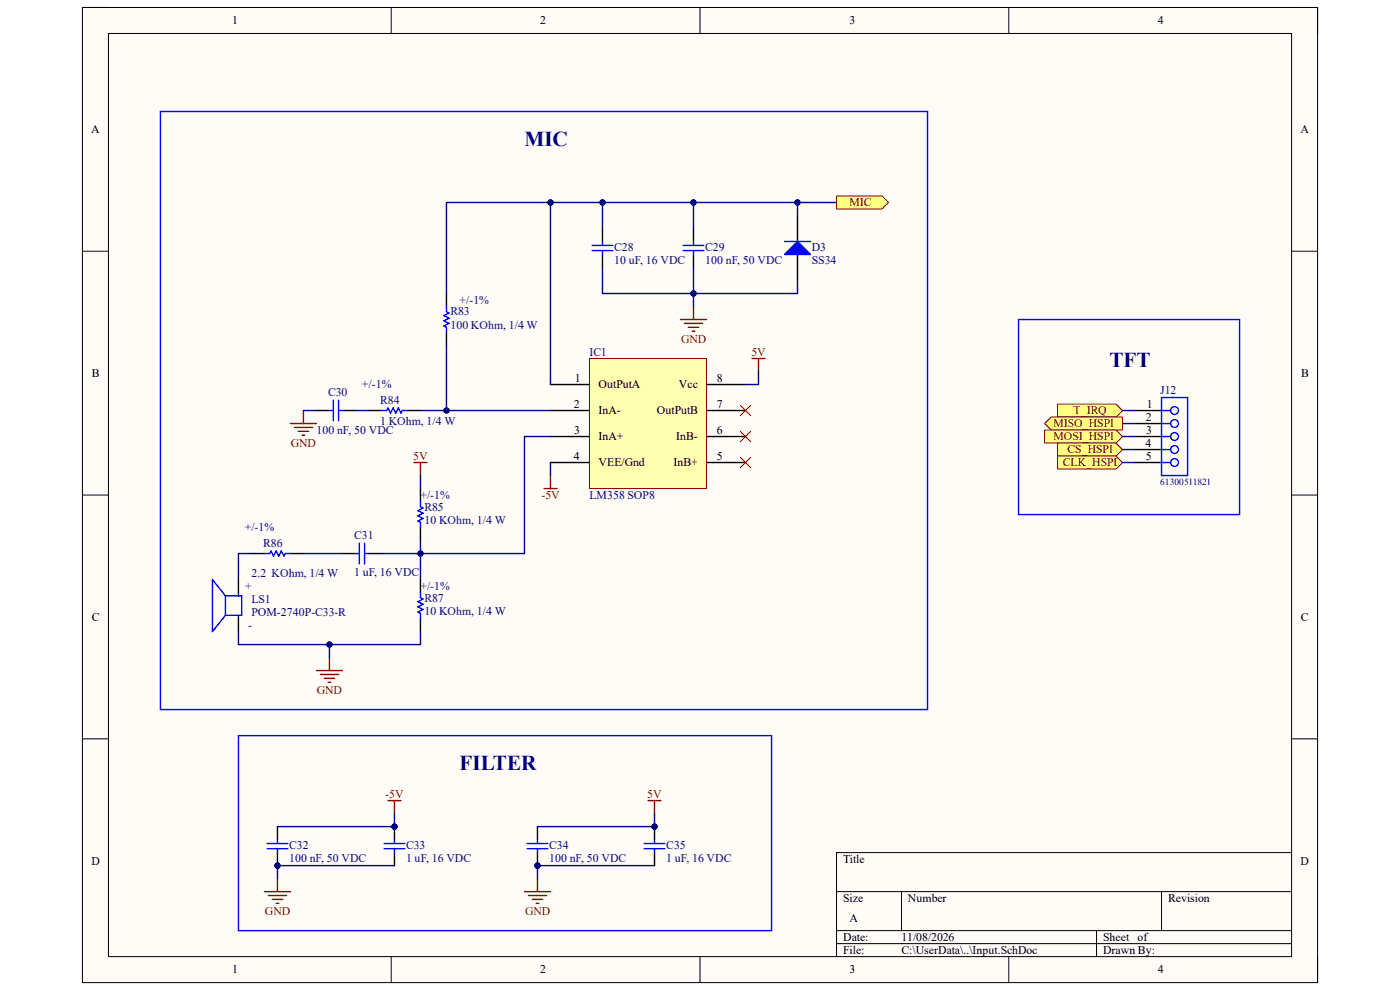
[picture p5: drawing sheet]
<svg xmlns="http://www.w3.org/2000/svg" width="297mm" height="210mm" viewBox="0 0 297 210" stroke-linecap="round" stroke-linejoin="round" font-family="sans-serif">
<path d="M17.5 1.6h262v206.8h-262z" fill-rule="evenodd" fill="#fffcf8"/>
<path d="M17.5 1.6h262v206.8h-262z" fill="none" stroke="#000" stroke-width=".21"/>
<path d="M23 7.1h251v195.8h-251z" fill-rule="evenodd" fill="#fffcf8"/>
<g fill="none" stroke="#000" stroke-width=".21">
<path d="M17.5 1.6h5.5M23 7.1h251v195.8h-251zM83 1.6v5.5M148.5 1.6v5.5M214 1.6v5.5M274 1.6h5.5v5.5M17.5 53.3h5.5M274 53.3h5.5M17.5 105h5.5M274 105h5.5M17.5 156.7h5.5M274 156.7h5.5"/>
<path d="M177.5 189.1h96.5M177.5 197.4h96.5M191.3 189.1v8.3M232.6 197.4v5.5M246.4 189.1v8.3M274 180.9h-96.5v22M83 202.9v5.5M148.5 202.9v5.5M177.5 200.2h96.5M214 202.9v5.5M279.5 202.9v5.5"/>
</g>
<path d="M125.1 76.1h24.8v27.5h-24.8z" fill-rule="evenodd" fill="#ffffb0"/>
<path d="M125.1 76.1h24.8v27.5h-24.8z" fill="none" stroke="#800000" stroke-width=".21"/>
<g fill="none" stroke="#000" stroke-width=".3">
<path d="M127.8 48.5v2.7M127.8 54v2.7M147.1 48.5v2.7M147.1 54v2.7M169.2 45.7v5.5M169.2 54v5.5M94.7 62.3v2.7M94.7 70.5v2.8M67.1 87.1h2.8M72.6 87.1h2.8M78.2 87.1h2.7M86.4 87.1h2.8"/>
<path d="M116.8 81.6h8.3M116.8 87.1h8.3M116.8 92.6h8.3M116.8 98.1h8.3M149.9 81.6h8.3M149.9 87.1h8.3M149.9 92.6h8.3M149.9 98.1h8.3M53.3 117.4h2.8M61.6 117.4h2.8M72.6 117.4h2.8M78.2 117.4h2.7"/>
<path d="M89.2 103.6v2.8M89.2 111.9v2.8M50.6 122.9v2.8M50.6 131.2v2.8M89.2 122.9v2.8M89.2 131.2v2.8"/>
</g>
<g fill="none" stroke="#800000" stroke-width=".3">
<path d="M159.5 76.1h2.8M160.9 76.1v2.7M61.6 89.8h5.5M62.4 90.7h3.9M63.3 91.5h2.2M64.1 92.3h.6M64.4 87.1v2.7M87.8 98.1h2.8M89.2 98.1v2.8M115.4 103.6h2.8M116.8 100.9v2.7M69.9 139.5v2.8"/>
<path d="M67.1 142.3h5.5M68 143.1h3.8M68.8 143.9h2.2M69.6 144.7h.6"/>
</g>
<g fill="none" stroke="#00f" stroke-width=".3">
<path d="M125.6 52.1h4.4M125.6 53.2h4.4M127.8 51.2v.9M127.8 53.2v.8M144.9 52.1h4.4M144.9 53.2h4.4M147.1 51.2v.9M147.1 53.2v.8M94.7 65v1.1l.6 .3-1.1 .6 1.1 .5-1.1 .6 1.1 .5-1.1 .6 .5 .2v1.1M69.9 87.1h.8M70.7 84.9v4.4M71.8 87.1h.8"/>
<path d="M71.8 84.9v4.4M80.9 87.1h1.1l.3-.6 .6 1.1 .5-1.1 .6 1.1 .5-1.1 .6 1.1 .2-.5h1.1M56.1 117.4h1.1l.3-.5 .5 1.1 .6-1.1 .5 1.1 .6-1.1 .5 1.1 .3-.6h1.1M75.4 117.4h.8M76.2 115.2v4.4M77.3 117.4h.9M77.3 115.2v4.4M89.2 106.4v1.1l.6 .3-1.1 .5 1.1 .6-1.1 .5 1.1 .6-1.1 .5 .5 .3v1.1M47.8 126.4h3.5v4.1h-3.5M47.8 126.4v4.1M47.8 126.4l-2.7-3.5v11.1l2.7-3.5M50.6 125.7v.7"/>
<path d="M50.6 130.5v.7M89.2 125.7v1.1l.6 .3-1.1 .5 1.1 .6-1.1 .5 1.1 .6-1.1 .5 .5 .3v1.1"/>
</g>
<path d="M157.1 86l2.2 2.2M157.1 91.5l2.2 2.2M157.1 97l2.2 2.2M159.3 86l-2.2 2.2M159.3 91.5l-2.2 2.2M159.3 97l-2.2 2.2" fill="none" stroke="#f00" stroke-width=".21"/>
<path d="M166.4 54l2.8-2.8 2.7 2.8z" fill="#00f"/>
<g fill="none" stroke="#00f" stroke-width=".3">
<path d="M34 23.7h162.8v126.8h-162.8zM166.4 54l2.8-2.8 2.7 2.8zM166.4 51.2h5.5M216.1 67.8h46.9v41.4h-46.9zM246.4 89.9h2M246.4 87.1h2M246.4 92.6h2M246.4 95.4h2M246.4 98.1h2M246.4 84.3h5.5v16.6h-5.5z"/>
<circle cx="249.2" cy="92.6" r=".83"/>
<circle cx="249.2" cy="95.4" r=".83"/>
<circle cx="249.2" cy="87.1" r=".83"/>
<circle cx="249.2" cy="98.1" r=".83"/>
<circle cx="249.2" cy="89.9" r=".83"/>
</g>
<path d="M144.4 67.8h5.5M145.2 68.6h3.9M146 69.4h2.2M146.8 70.3h.6M147.1 65v2.8" fill="none" stroke="#800000" stroke-width=".3"/>
<path d="M240.9 89.9h5.5M240.9 87.1h5.5M240.9 92.6h5.5M240.9 95.4h5.5M240.9 98.1h5.5" fill="none" stroke="#000" stroke-width=".3"/>
<path d="M224.4 85.7h12.4l1.3 1.4-1.3 1.4h-12.4z" fill-rule="evenodd" fill="#ffff80"/>
<path d="M224.4 85.7h12.4l1.3 1.4-1.3 1.4h-12.4z" fill="none" stroke="#800000" stroke-width=".21"/>
<path d="M223 88.5h15.1v2.7h-15.1l-1.4-1.3z" fill-rule="evenodd" fill="#ffff80"/>
<path d="M223 88.5h15.1v2.7h-15.1l-1.4-1.3z" fill="none" stroke="#800000" stroke-width=".21"/>
<path d="M221.6 91.2h15.2l1.3 1.4-1.3 1.4h-15.2z" fill-rule="evenodd" fill="#ffff80"/>
<path d="M221.6 91.2h15.2l1.3 1.4-1.3 1.4h-15.2z" fill="none" stroke="#800000" stroke-width=".21"/>
<path d="M224.4 94h12.4l1.3 1.4-1.3 1.3h-12.4z" fill-rule="evenodd" fill="#ffff80"/>
<path d="M224.4 94h12.4l1.3 1.4-1.3 1.3h-12.4z" fill="none" stroke="#800000" stroke-width=".21"/>
<path d="M224.4 96.7h12.4l1.3 1.4-1.3 1.4h-12.4z" fill-rule="evenodd" fill="#ffff80"/>
<path d="M224.4 96.7h12.4l1.3 1.4-1.3 1.4h-12.4z" fill="none" stroke="#800000" stroke-width=".21"/>
<path d="M177.5 41.6h9.6l1.4 1.4-1.4 1.3h-9.6z" fill-rule="evenodd" fill="#ffff80"/>
<path d="M177.5 41.6h9.6l1.4 1.4-1.4 1.3h-9.6z" fill="none" stroke="#800000" stroke-width=".21"/>
<path d="M137.5 169.8h2.7M138.8 169.8v2.8M111.3 189.1h5.5M112.1 190h3.9M112.9 190.8h2.2M113.7 191.6h.6M114 186.4v2.7" fill="none" stroke="#800000" stroke-width=".3"/>
<circle cx="138.9" cy="175.4" r=".55" fill="#000080"/>
<circle cx="138.9" cy="175.4" r=".55" fill="none" stroke="#000080" stroke-width=".21"/>
<path d="M138.9 175.4v2.7" fill="none" stroke="#000" stroke-width=".3"/>
<circle cx="138.9" cy="175.4" r=".55" fill="#000080"/>
<circle cx="138.9" cy="175.4" r=".55" fill="none" stroke="#000080" stroke-width=".21"/>
<path d="M138.9 180.9v2.7" fill="none" stroke="#000" stroke-width=".3"/>
<path d="M136.6 178.9h4.5M138.9 178.1v.8M136.6 180h4.5M138.9 180v.9" fill="none" stroke="#00f" stroke-width=".3"/>
<circle cx="114" cy="183.6" r=".55" fill="#000080"/>
<circle cx="114" cy="183.6" r=".55" fill="none" stroke="#000080" stroke-width=".21"/>
<path d="M114 175.4v2.7M114 180.9v2.7" fill="none" stroke="#000" stroke-width=".3"/>
<circle cx="114" cy="183.6" r=".55" fill="#000080"/>
<circle cx="114" cy="183.6" r=".55" fill="none" stroke="#000080" stroke-width=".21"/>
<path d="M50.6 156.1h113.1v41.3h-113.1zM111.8 178.9h4.4M114 178.1v.8M111.8 180h4.4M114 180v.9" fill="none" stroke="#00f" stroke-width=".3"/>
<path d="M82.3 169.8h2.8M83.7 169.8v2.8M56.1 189.1h5.5M56.9 190h3.9M57.8 190.8h2.2M58.6 191.6h.5M58.9 186.4v2.7" fill="none" stroke="#800000" stroke-width=".3"/>
<circle cx="83.7" cy="175.4" r=".55" fill="#000080"/>
<circle cx="83.7" cy="175.4" r=".55" fill="none" stroke="#000080" stroke-width=".21"/>
<path d="M83.7 175.4v2.7" fill="none" stroke="#000" stroke-width=".3"/>
<circle cx="83.7" cy="175.4" r=".55" fill="#000080"/>
<circle cx="83.7" cy="175.4" r=".55" fill="none" stroke="#000080" stroke-width=".21"/>
<path d="M83.7 180.9v2.7" fill="none" stroke="#000" stroke-width=".3"/>
<path d="M81.5 178.9h4.4M83.7 178.1v.8M81.5 180h4.4M83.7 180v.9" fill="none" stroke="#00f" stroke-width=".3"/>
<circle cx="58.9" cy="183.6" r=".55" fill="#000080"/>
<circle cx="58.9" cy="183.6" r=".55" fill="none" stroke="#000080" stroke-width=".21"/>
<path d="M58.9 175.4v2.7M58.9 180.9v2.7" fill="none" stroke="#000" stroke-width=".3"/>
<circle cx="58.9" cy="183.6" r=".55" fill="#000080"/>
<circle cx="58.9" cy="183.6" r=".55" fill="none" stroke="#000080" stroke-width=".21"/>
<path d="M56.7 178.9h4.4M58.9 178.1v.8M56.7 180h4.4M58.9 180v.9" fill="none" stroke="#00f" stroke-width=".3"/>
<path d="M160.9 78.8v2.8h-2.7M64.4 87.1h2.7M89.2 87.1h5.5M53.3 117.4h-2.7v5.5M64.4 117.4h8.2M89.2 100.9v2.7" fill="none" stroke="#000080" stroke-width=".3"/>
<circle cx="94.7" cy="87.1" r=".55" fill="#000080"/>
<circle cx="94.7" cy="87.1" r=".55" fill="none" stroke="#000080" stroke-width=".21"/>
<path d="M94.7 73.3v13.8h22.1M75.4 87.1h2.8" fill="none" stroke="#000080" stroke-width=".3"/>
<circle cx="94.7" cy="87.1" r=".55" fill="#000080"/>
<circle cx="94.7" cy="87.1" r=".55" fill="none" stroke="#000080" stroke-width=".21"/>
<path d="M116.8 92.6h-5.5v24.8h-22.1v5.5" fill="none" stroke="#000080" stroke-width=".3"/>
<circle cx="89.2" cy="117.4" r=".55" fill="#000080"/>
<circle cx="89.2" cy="117.4" r=".55" fill="none" stroke="#000080" stroke-width=".21"/>
<path d="M69.9 136.7v2.8" fill="none" stroke="#000080" stroke-width=".3"/>
<circle cx="69.9" cy="136.7" r=".55" fill="#000080"/>
<circle cx="69.9" cy="136.7" r=".55" fill="none" stroke="#000080" stroke-width=".21"/>
<path d="M94.7 62.3v-19.3h22.1v38.6M116.8 98.1v2.8" fill="none" stroke="#000080" stroke-width=".3"/>
<circle cx="116.8" cy="43" r=".55" fill="#000080"/>
<circle cx="116.8" cy="43" r=".55" fill="none" stroke="#000080" stroke-width=".21"/>
<path d="M127.8 56.7v5.6h19.3v-5.6" fill="none" stroke="#000080" stroke-width=".3"/>
<circle cx="147.1" cy="62.3" r=".55" fill="#000080"/>
<circle cx="147.1" cy="62.3" r=".55" fill="none" stroke="#000080" stroke-width=".21"/>
<path d="M169.2 59.5v2.8h-22.1" fill="none" stroke="#000080" stroke-width=".3"/>
<circle cx="147.1" cy="62.3" r=".55" fill="#000080"/>
<circle cx="147.1" cy="62.3" r=".55" fill="none" stroke="#000080" stroke-width=".21"/>
<path d="M147.1 62.3v2.7" fill="none" stroke="#000080" stroke-width=".3"/>
<circle cx="147.1" cy="62.3" r=".55" fill="#000080"/>
<circle cx="147.1" cy="62.3" r=".55" fill="none" stroke="#000080" stroke-width=".21"/>
<path d="M147.1 43v5.5" fill="none" stroke="#000080" stroke-width=".3"/>
<circle cx="147.1" cy="43" r=".55" fill="#000080"/>
<circle cx="147.1" cy="43" r=".55" fill="none" stroke="#000080" stroke-width=".21"/>
<path d="M169.2 43h8.3" fill="none" stroke="#000080" stroke-width=".3"/>
<circle cx="169.2" cy="43" r=".55" fill="#000080"/>
<circle cx="169.2" cy="43" r=".55" fill="none" stroke="#000080" stroke-width=".21"/>
<path d="M116.8 43h11" fill="none" stroke="#000080" stroke-width=".3"/>
<circle cx="116.8" cy="43" r=".55" fill="#000080"/>
<circle cx="116.8" cy="43" r=".55" fill="none" stroke="#000080" stroke-width=".21"/>
<circle cx="127.8" cy="43" r=".55" fill="#000080"/>
<circle cx="127.8" cy="43" r=".55" fill="none" stroke="#000080" stroke-width=".21"/>
<path d="M89.2 114.7v2.7h-8.3" fill="none" stroke="#000080" stroke-width=".3"/>
<circle cx="89.2" cy="117.4" r=".55" fill="#000080"/>
<circle cx="89.2" cy="117.4" r=".55" fill="none" stroke="#000080" stroke-width=".21"/>
<path d="M50.6 134v2.7h38.6v-2.7" fill="none" stroke="#000080" stroke-width=".3"/>
<circle cx="69.9" cy="136.7" r=".55" fill="#000080"/>
<circle cx="69.9" cy="136.7" r=".55" fill="none" stroke="#000080" stroke-width=".21"/>
<path d="M169.2 45.7v-2.7h-41.4v5.5" fill="none" stroke="#000080" stroke-width=".3"/>
<circle cx="127.8" cy="43" r=".55" fill="#000080"/>
<circle cx="127.8" cy="43" r=".55" fill="none" stroke="#000080" stroke-width=".21"/>
<circle cx="147.1" cy="43" r=".55" fill="#000080"/>
<circle cx="147.1" cy="43" r=".55" fill="none" stroke="#000080" stroke-width=".21"/>
<circle cx="169.2" cy="43" r=".55" fill="#000080"/>
<circle cx="169.2" cy="43" r=".55" fill="none" stroke="#000080" stroke-width=".21"/>
<path d="M238.1 89.9h2.8M238.1 87.1h2.8M238.1 92.6h2.8M238.1 95.4h2.8M238.1 98.1h2.8M138.9 183.6h-24.9v2.8" fill="none" stroke="#000080" stroke-width=".3"/>
<circle cx="114" cy="183.6" r=".55" fill="#000080"/>
<circle cx="114" cy="183.6" r=".55" fill="none" stroke="#000080" stroke-width=".21"/>
<path d="M138.9 172.6v2.8h-24.9" fill="none" stroke="#000080" stroke-width=".3"/>
<circle cx="138.9" cy="175.4" r=".55" fill="#000080"/>
<circle cx="138.9" cy="175.4" r=".55" fill="none" stroke="#000080" stroke-width=".21"/>
<path d="M83.7 183.6h-24.8v2.8" fill="none" stroke="#000080" stroke-width=".3"/>
<circle cx="58.9" cy="183.6" r=".55" fill="#000080"/>
<circle cx="58.9" cy="183.6" r=".55" fill="none" stroke="#000080" stroke-width=".21"/>
<path d="M83.7 172.6v2.8h-24.8" fill="none" stroke="#000080" stroke-width=".3"/>
<circle cx="83.7" cy="175.4" r=".55" fill="#000080"/>
<circle cx="83.7" cy="175.4" r=".55" fill="none" stroke="#000080" stroke-width=".21"/>
<g font-size="4.5" fill="#000080">
<text x="111.3" y="30.9">MIC</text>
<text x="235.4" y="77.8">TFT</text>
<text x="97.5" y="163.3">FILTER</text>
</g>
<g font-size="2.5">
<text x="49.3" y="5.2">1</text>
<text x="114.6" y="5.2">2</text>
<text x="180.2" y="5.2">3</text>
<text x="245.6" y="5.2">4</text>
<text x="19.3" y="28.3">A</text>
<text x="275.9" y="28.3">A</text>
<text x="19.5" y="80">B</text>
<text x="121.9" y="81">1</text>
<text x="127" y="82.4">OutPutA</text>
<text x="144" y="82.4">Vcc</text>
<text x="152.1" y="81">8</text>
<text x="276" y="80">B</text>
<text x="121.7" y="86.5">2</text>
<text x="127" y="87.9">InA-</text>
<text x="139.4" y="87.9">OutPutB</text>
<text x="152.1" y="86.5">7</text>
<text x="243.1" y="89.3">2</text>
<text x="243.3" y="86.5">1</text>
<text x="121.8" y="92">3</text>
<text x="127" y="93.4">InA+</text>
<text x="143.5" y="93.4">InB-</text>
<text x="152.1" y="92">6</text>
<text x="243" y="94.8">4</text>
<text x="243.2" y="92">3</text>
<text x="121.7" y="97.6">4</text>
<text x="127" y="98.9">VEE/Gnd</text>
<text x="142.9" y="98.9">InB+</text>
<text x="152.1" y="97.6">5</text>
<text x="243.1" y="97.6">5</text>
<text x="19.5" y="131.7">C</text>
<text x="276" y="131.7">C</text>
<text x="19.4" y="183.4">D</text>
<text x="178.9" y="183">Title</text>
<text x="275.9" y="183.4">D</text>
<text x="178.9" y="191.3">Size</text>
<text x="192.6" y="191.3">Number</text>
<text x="247.8" y="191.3">Revision</text>
<text x="180.2" y="195.5">A</text>
<text x="178.9" y="199.6">Date:</text>
<text x="178.9" y="202.4">File:</text>
<text x="191.3" y="199.6">11/08/2026</text>
<text x="191.3" y="202.4">C:\UserData\..\Input.SchDoc</text>
<text x="234" y="202.4">Drawn By:</text>
<text x="234" y="199.6">Sheet</text>
<text x="241.4" y="199.6">of</text>
<text x="49.3" y="206.5">1</text>
<text x="114.6" y="206.5">2</text>
<text x="180.2" y="206.5">3</text>
<text x="245.6" y="206.5">4</text>
</g>
<g font-size="2.5" fill="#800000">
<text x="180.2" y="43.8">MIC</text>
<text x="144.5" y="72.7">GND</text>
<text x="159.4" y="75.5">5V</text>
<text x="227.8" y="87.9">T_IRQ</text>
<text x="61.7" y="94.8">GND</text>
<text x="223.5" y="90.7">MISO_HSPI</text>
<text x="223.5" y="93.4">MOSI_HSPI</text>
<text x="87.7" y="97.6">5V</text>
<text x="225.5" y="98.9">CLK_HSPI</text>
<text x="226.4" y="96.2">CS_HSPI</text>
<text x="114.9" y="105.8">-5V</text>
<text x="67.2" y="147.2">GND</text>
<text x="81.7" y="169.3">-5V</text>
<text x="137.3" y="169.3">5V</text>
<text x="56.2" y="194.1">GND</text>
<text x="111.4" y="194.1">GND</text>
</g>
<g font-size="2.5" fill="#000080">
<text x="130.3" y="53.2">C28</text>
<text x="149.6" y="53.2">C29</text>
<text x="172.2" y="53.2">D3</text>
<text x="130.3" y="55.9">10 uF, 16 VDC</text>
<text x="149.6" y="55.9">100 nF, 50 VDC</text>
<text x="172.2" y="55.9">SS34</text>
<text x="97.5" y="64.5">+/-1%</text>
<text x="95.5" y="66.9">R83</text>
<text x="95.5" y="69.7">100 KOhm, 1/4 W</text>
<text x="125.1" y="75.5">IC1</text>
<text x="76.8" y="82.4">+/-1%</text>
<text x="246.1" y="83.5">J12</text>
<text x="69.6" y="84">C30</text>
<text x="80.6" y="85.7">R84</text>
<text x="67.1" y="92">100 nF, 50 VDC</text>
<text x="80.6" y="90.1">1 KOhm, 1/4 W</text>
<text x="89.2" y="105.8">+/-1%</text>
<text x="125.1" y="105.8">LM358 SOP8</text>
<text x="51.9" y="112.7">+/-1%</text>
<text x="90" y="108.3">R85</text>
<text x="90" y="111.1">10 KOhm, 1/4 W</text>
<text x="55.8" y="116">R86</text>
<text x="75.1" y="114.4">C31</text>
<text x="52" y="125.1">+</text>
<text x="53.3" y="122.4">2.2 KOhm, 1/4 W</text>
<text x="75.1" y="122.1">1 uF, 16 VDC</text>
<text x="89.2" y="125.1">+/-1%</text>
<text x="53.3" y="127.9">LS1</text>
<text x="53.3" y="130.7">POM-2740P-C33-R</text>
<text x="90" y="127.6">R87</text>
<text x="90" y="130.4">10 KOhm, 1/4 W</text>
<text x="52.6" y="133.4">-</text>
<text x="61.3" y="180">C32</text>
<text x="61.3" y="182.8">100 nF, 50 VDC</text>
<text x="86.1" y="180">C33</text>
<text x="86.1" y="182.8">1 uF, 16 VDC</text>
<text x="116.5" y="180">C34</text>
<text x="116.5" y="182.8">100 nF, 50 VDC</text>
<text x="141.4" y="180">C35</text>
<text x="141.4" y="182.8">1 uF, 16 VDC</text>
</g>
<text font-size="2" fill="#000080" x="246.1" y="102.9">61300511821</text>
</svg>
